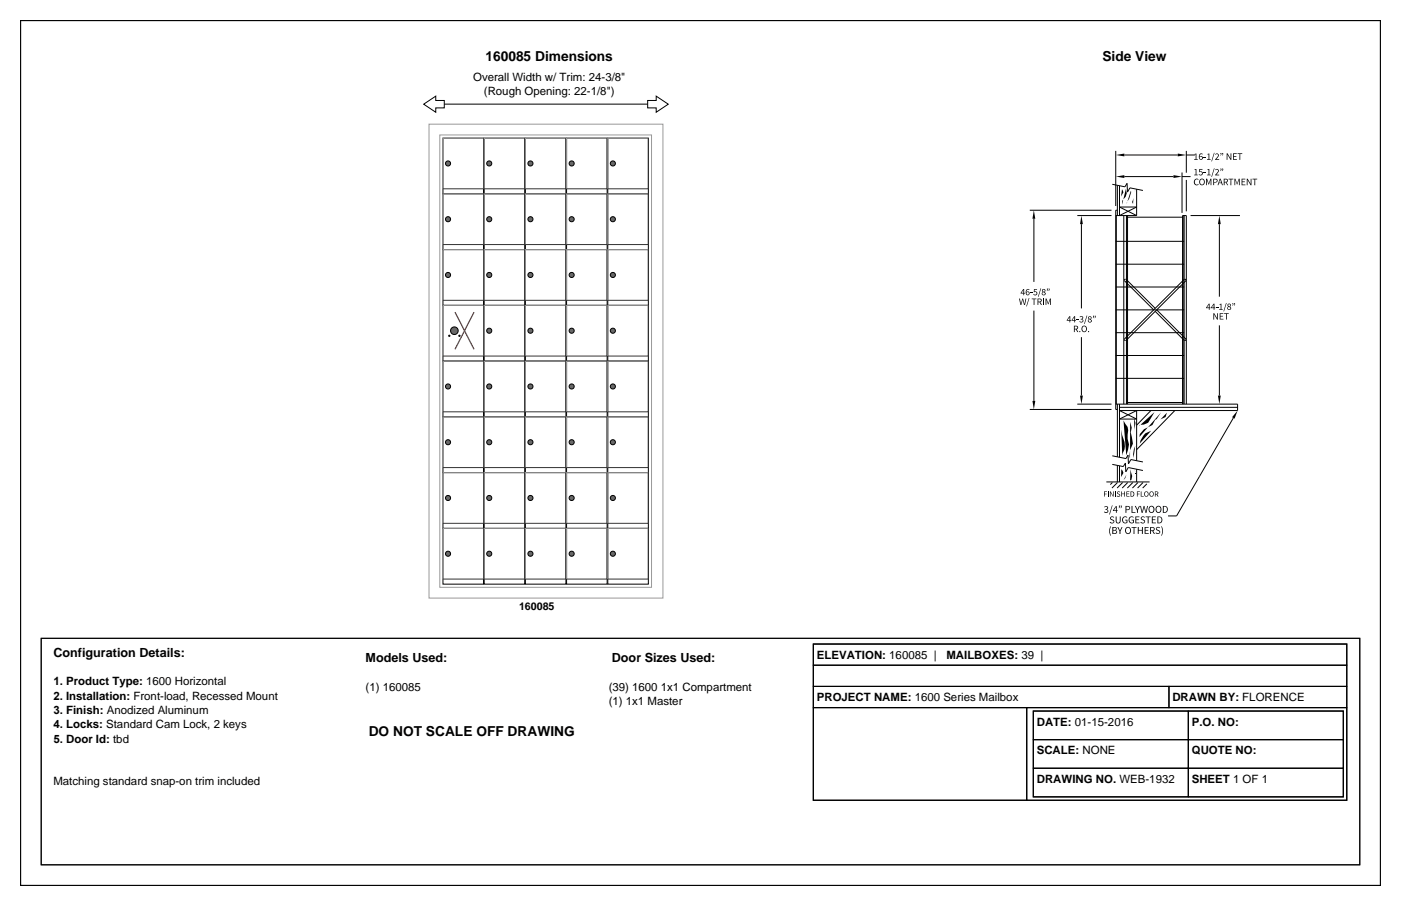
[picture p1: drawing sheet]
<svg xmlns="http://www.w3.org/2000/svg" width="432mm" height="279mm" viewBox="0 0 432 279" stroke-linecap="round" stroke-linejoin="round" font-family="sans-serif">
<path d="M133.3 32.1h68.4M12.7 196.8h406.4v69.9h-406.4z" fill="none" stroke="#000" stroke-width=".31"/>
<g fill="none" stroke="#000" stroke-width=".35">
<path d="M6.3 6.4h419.1v266.7h-419.1zM250.7 198.6h164.4v48.2h-164.4zM250.7 198.6h164.4v6.6h-164.4zM250.7 218.2h65.7v28.6h-65.7zM250.7 211.7h109.6v6.5h-109.6zM250.7 205.2h164.4v6.5h-164.4zM316.4 218.2h98.7v28.6h-98.7zM318.5 219.3h95.5v26.4h-95.5zM318.5 219.3h47.8v8.8h-47.8zM360.3 211.7h54.8v6.5h-54.8zM366.3 219.3h47.7v8.8h-47.7zM318.5 236.9h47.8v8.8h-47.8z"/>
<path d="M318.5 228.1h47.8v8.8h-47.8zM366.3 236.9h47.7v8.8h-47.7zM366.3 228.1h47.7v8.8h-47.7z"/>
</g>
<g fill="#fff" stroke="#000" stroke-width=".31">
<path d="M130.6 32.1l3.7-2.4v1.3h2.6v2.3h-2.6v1.3z"/>
<path d="M199.6 31h2.6v-1.3l3.8 2.4-3.8 2.5v-1.3h-2.6z"/>
</g>
<path d="M136.5 42.6h12.5v17.2h-12.5z" fill="#fff" stroke="#000" stroke-width=".31"/>
<path d="M149 42.6h-12.5v15.6" fill="none" stroke="#999" stroke-width=".31"/>
<path d="M149 42.6v15.6h-12.5" fill="none" stroke="#333" stroke-width=".31"/>
<circle cx="138.1" cy="50.4" r=".78" fill="#666" stroke="#000" stroke-width=".31"/>
<path d="M149.2 42.6h12.5v17.2h-12.5z" fill="#fff" stroke="#000" stroke-width=".31"/>
<path d="M161.7 42.6h-12.5v15.6" fill="none" stroke="#999" stroke-width=".31"/>
<path d="M161.7 42.6v15.6h-12.5" fill="none" stroke="#333" stroke-width=".31"/>
<circle cx="150.8" cy="50.4" r=".78" fill="#666" stroke="#000" stroke-width=".31"/>
<path d="M161.9 42.6h12.5v17.2h-12.5z" fill="#fff" stroke="#000" stroke-width=".31"/>
<path d="M174.4 42.6h-12.5v15.6" fill="none" stroke="#999" stroke-width=".31"/>
<path d="M174.4 42.6v15.6h-12.5" fill="none" stroke="#333" stroke-width=".31"/>
<circle cx="163.5" cy="50.4" r=".78" fill="#666" stroke="#000" stroke-width=".31"/>
<path d="M174.6 42.6h12.5v17.2h-12.5z" fill="#fff" stroke="#000" stroke-width=".31"/>
<path d="M187.1 42.6h-12.5v15.6" fill="none" stroke="#999" stroke-width=".31"/>
<path d="M187.1 42.6v15.6h-12.5" fill="none" stroke="#333" stroke-width=".31"/>
<circle cx="176.2" cy="50.4" r=".78" fill="#666" stroke="#000" stroke-width=".31"/>
<path d="M187.3 42.6h12.5v17.2h-12.5z" fill="#fff" stroke="#000" stroke-width=".31"/>
<path d="M199.8 42.6h-12.5v15.6" fill="none" stroke="#999" stroke-width=".31"/>
<path d="M199.8 42.6v15.6h-12.5" fill="none" stroke="#333" stroke-width=".31"/>
<circle cx="188.9" cy="50.4" r=".78" fill="#666" stroke="#000" stroke-width=".31"/>
<path d="M136.5 59.8h12.5v17.2h-12.5z" fill="#fff" stroke="#000" stroke-width=".31"/>
<path d="M149 59.8h-12.5v15.6" fill="none" stroke="#999" stroke-width=".31"/>
<path d="M149 59.8v15.6h-12.5" fill="none" stroke="#333" stroke-width=".31"/>
<circle cx="138.1" cy="67.6" r=".78" fill="#666" stroke="#000" stroke-width=".31"/>
<path d="M149.2 59.8h12.5v17.2h-12.5z" fill="#fff" stroke="#000" stroke-width=".31"/>
<path d="M161.7 59.8h-12.5v15.6" fill="none" stroke="#999" stroke-width=".31"/>
<path d="M161.7 59.8v15.6h-12.5" fill="none" stroke="#333" stroke-width=".31"/>
<circle cx="150.8" cy="67.6" r=".78" fill="#666" stroke="#000" stroke-width=".31"/>
<path d="M161.9 59.8h12.5v17.2h-12.5z" fill="#fff" stroke="#000" stroke-width=".31"/>
<path d="M174.4 59.8h-12.5v15.6" fill="none" stroke="#999" stroke-width=".31"/>
<path d="M174.4 59.8v15.6h-12.5" fill="none" stroke="#333" stroke-width=".31"/>
<circle cx="163.5" cy="67.6" r=".78" fill="#666" stroke="#000" stroke-width=".31"/>
<path d="M174.6 59.8h12.5v17.2h-12.5z" fill="#fff" stroke="#000" stroke-width=".31"/>
<path d="M187.1 59.8h-12.5v15.6" fill="none" stroke="#999" stroke-width=".31"/>
<path d="M187.1 59.8v15.6h-12.5" fill="none" stroke="#333" stroke-width=".31"/>
<circle cx="176.2" cy="67.6" r=".78" fill="#666" stroke="#000" stroke-width=".31"/>
<path d="M187.3 59.8h12.5v17.2h-12.5z" fill="#fff" stroke="#000" stroke-width=".31"/>
<path d="M199.8 59.8h-12.5v15.6" fill="none" stroke="#999" stroke-width=".31"/>
<path d="M199.8 59.8v15.6h-12.5" fill="none" stroke="#333" stroke-width=".31"/>
<circle cx="188.9" cy="67.6" r=".78" fill="#666" stroke="#000" stroke-width=".31"/>
<path d="M136.5 77h12.5v17.2h-12.5z" fill="#fff" stroke="#000" stroke-width=".31"/>
<path d="M149 77h-12.5v15.6" fill="none" stroke="#999" stroke-width=".31"/>
<path d="M149 77v15.6h-12.5" fill="none" stroke="#333" stroke-width=".31"/>
<circle cx="138.1" cy="84.8" r=".78" fill="#666" stroke="#000" stroke-width=".31"/>
<path d="M149.2 77h12.5v17.2h-12.5z" fill="#fff" stroke="#000" stroke-width=".31"/>
<path d="M161.7 77h-12.5v15.6" fill="none" stroke="#999" stroke-width=".31"/>
<path d="M161.7 77v15.6h-12.5" fill="none" stroke="#333" stroke-width=".31"/>
<circle cx="150.8" cy="84.8" r=".78" fill="#666" stroke="#000" stroke-width=".31"/>
<path d="M161.9 77h12.5v17.2h-12.5z" fill="#fff" stroke="#000" stroke-width=".31"/>
<path d="M174.4 77h-12.5v15.6" fill="none" stroke="#999" stroke-width=".31"/>
<path d="M174.4 77v15.6h-12.5" fill="none" stroke="#333" stroke-width=".31"/>
<circle cx="163.5" cy="84.8" r=".78" fill="#666" stroke="#000" stroke-width=".31"/>
<path d="M174.6 77h12.5v17.2h-12.5z" fill="#fff" stroke="#000" stroke-width=".31"/>
<path d="M187.1 77h-12.5v15.6" fill="none" stroke="#999" stroke-width=".31"/>
<path d="M187.1 77v15.6h-12.5" fill="none" stroke="#333" stroke-width=".31"/>
<circle cx="176.2" cy="84.8" r=".78" fill="#666" stroke="#000" stroke-width=".31"/>
<path d="M187.3 77h12.5v17.2h-12.5z" fill="#fff" stroke="#000" stroke-width=".31"/>
<path d="M199.8 77h-12.5v15.6" fill="none" stroke="#999" stroke-width=".31"/>
<path d="M199.8 77v15.6h-12.5" fill="none" stroke="#333" stroke-width=".31"/>
<circle cx="188.9" cy="84.8" r=".78" fill="#666" stroke="#000" stroke-width=".31"/>
<path d="M136.5 94.2h12.5v17.2h-12.5z" fill="#fff" stroke="#000" stroke-width=".31"/>
<path d="M149 94.2h-12.5v15.6" fill="none" stroke="#999" stroke-width=".31"/>
<path d="M149 94.2v15.6h-12.5" fill="none" stroke="#333" stroke-width=".31"/>
<g fill="#666" stroke="#000" stroke-width=".31">
<circle cx="140" cy="102" r="1.17"/>
<circle cx="138.5" cy="103.6" r=".2"/>
<circle cx="141.6" cy="103.6" r=".2"/>
</g>
<path d="M140.2 96.3l5.9 11.4M146.1 96.3l-5.9 11.4" fill="none" stroke="#f00" stroke-width=".39"/>
<path d="M149.2 94.2h12.5v17.2h-12.5z" fill="#fff" stroke="#000" stroke-width=".31"/>
<path d="M161.7 94.2h-12.5v15.6" fill="none" stroke="#999" stroke-width=".31"/>
<path d="M161.7 94.2v15.6h-12.5" fill="none" stroke="#333" stroke-width=".31"/>
<circle cx="150.8" cy="102" r=".78" fill="#666" stroke="#000" stroke-width=".31"/>
<path d="M161.9 94.2h12.5v17.2h-12.5z" fill="#fff" stroke="#000" stroke-width=".31"/>
<path d="M174.4 94.2h-12.5v15.6" fill="none" stroke="#999" stroke-width=".31"/>
<path d="M174.4 94.2v15.6h-12.5" fill="none" stroke="#333" stroke-width=".31"/>
<circle cx="163.5" cy="102" r=".78" fill="#666" stroke="#000" stroke-width=".31"/>
<path d="M174.6 94.2h12.5v17.2h-12.5z" fill="#fff" stroke="#000" stroke-width=".31"/>
<path d="M187.1 94.2h-12.5v15.6" fill="none" stroke="#999" stroke-width=".31"/>
<path d="M187.1 94.2v15.6h-12.5" fill="none" stroke="#333" stroke-width=".31"/>
<circle cx="176.2" cy="102" r=".78" fill="#666" stroke="#000" stroke-width=".31"/>
<path d="M187.3 94.2h12.5v17.2h-12.5z" fill="#fff" stroke="#000" stroke-width=".31"/>
<path d="M199.8 94.2h-12.5v15.6" fill="none" stroke="#999" stroke-width=".31"/>
<path d="M199.8 94.2v15.6h-12.5" fill="none" stroke="#333" stroke-width=".31"/>
<circle cx="188.9" cy="102" r=".78" fill="#666" stroke="#000" stroke-width=".31"/>
<path d="M136.5 111.4h12.5v17.2h-12.5z" fill="#fff" stroke="#000" stroke-width=".31"/>
<path d="M149 111.4h-12.5v15.6" fill="none" stroke="#999" stroke-width=".31"/>
<path d="M149 111.4v15.6h-12.5" fill="none" stroke="#333" stroke-width=".31"/>
<circle cx="138.1" cy="119.2" r=".78" fill="#666" stroke="#000" stroke-width=".31"/>
<path d="M149.2 111.4h12.5v17.2h-12.5z" fill="#fff" stroke="#000" stroke-width=".31"/>
<path d="M161.7 111.4h-12.5v15.6" fill="none" stroke="#999" stroke-width=".31"/>
<path d="M161.7 111.4v15.6h-12.5" fill="none" stroke="#333" stroke-width=".31"/>
<circle cx="150.8" cy="119.2" r=".78" fill="#666" stroke="#000" stroke-width=".31"/>
<path d="M161.9 111.4h12.5v17.2h-12.5z" fill="#fff" stroke="#000" stroke-width=".31"/>
<path d="M174.4 111.4h-12.5v15.6" fill="none" stroke="#999" stroke-width=".31"/>
<path d="M174.4 111.4v15.6h-12.5" fill="none" stroke="#333" stroke-width=".31"/>
<circle cx="163.5" cy="119.2" r=".78" fill="#666" stroke="#000" stroke-width=".31"/>
<path d="M174.6 111.4h12.5v17.2h-12.5z" fill="#fff" stroke="#000" stroke-width=".31"/>
<path d="M187.1 111.4h-12.5v15.6" fill="none" stroke="#999" stroke-width=".31"/>
<path d="M187.1 111.4v15.6h-12.5" fill="none" stroke="#333" stroke-width=".31"/>
<circle cx="176.2" cy="119.2" r=".78" fill="#666" stroke="#000" stroke-width=".31"/>
<path d="M187.3 111.4h12.5v17.2h-12.5z" fill="#fff" stroke="#000" stroke-width=".31"/>
<path d="M199.8 111.4h-12.5v15.6" fill="none" stroke="#999" stroke-width=".31"/>
<path d="M199.8 111.4v15.6h-12.5" fill="none" stroke="#333" stroke-width=".31"/>
<circle cx="188.9" cy="119.2" r=".78" fill="#666" stroke="#000" stroke-width=".31"/>
<path d="M136.5 128.6h12.5v17.2h-12.5z" fill="#fff" stroke="#000" stroke-width=".31"/>
<path d="M149 128.6h-12.5v15.6" fill="none" stroke="#999" stroke-width=".31"/>
<path d="M149 128.6v15.6h-12.5" fill="none" stroke="#333" stroke-width=".31"/>
<circle cx="138.1" cy="136.4" r=".78" fill="#666" stroke="#000" stroke-width=".31"/>
<path d="M149.2 128.6h12.5v17.2h-12.5z" fill="#fff" stroke="#000" stroke-width=".31"/>
<path d="M161.7 128.6h-12.5v15.6" fill="none" stroke="#999" stroke-width=".31"/>
<path d="M161.7 128.6v15.6h-12.5" fill="none" stroke="#333" stroke-width=".31"/>
<circle cx="150.8" cy="136.4" r=".78" fill="#666" stroke="#000" stroke-width=".31"/>
<path d="M161.9 128.6h12.5v17.2h-12.5z" fill="#fff" stroke="#000" stroke-width=".31"/>
<path d="M174.4 128.6h-12.5v15.6" fill="none" stroke="#999" stroke-width=".31"/>
<path d="M174.4 128.6v15.6h-12.5" fill="none" stroke="#333" stroke-width=".31"/>
<circle cx="163.5" cy="136.4" r=".78" fill="#666" stroke="#000" stroke-width=".31"/>
<path d="M174.6 128.6h12.5v17.2h-12.5z" fill="#fff" stroke="#000" stroke-width=".31"/>
<path d="M187.1 128.6h-12.5v15.6" fill="none" stroke="#999" stroke-width=".31"/>
<path d="M187.1 128.6v15.6h-12.5" fill="none" stroke="#333" stroke-width=".31"/>
<circle cx="176.2" cy="136.4" r=".78" fill="#666" stroke="#000" stroke-width=".31"/>
<path d="M187.3 128.6h12.5v17.2h-12.5z" fill="#fff" stroke="#000" stroke-width=".31"/>
<path d="M199.8 128.6h-12.5v15.6" fill="none" stroke="#999" stroke-width=".31"/>
<path d="M199.8 128.6v15.6h-12.5" fill="none" stroke="#333" stroke-width=".31"/>
<circle cx="188.9" cy="136.4" r=".78" fill="#666" stroke="#000" stroke-width=".31"/>
<path d="M136.5 145.8h12.5v17.2h-12.5z" fill="#fff" stroke="#000" stroke-width=".31"/>
<path d="M149 145.8h-12.5v15.6" fill="none" stroke="#999" stroke-width=".31"/>
<path d="M149 145.8v15.6h-12.5" fill="none" stroke="#333" stroke-width=".31"/>
<circle cx="138.1" cy="153.6" r=".78" fill="#666" stroke="#000" stroke-width=".31"/>
<path d="M149.2 145.8h12.5v17.2h-12.5z" fill="#fff" stroke="#000" stroke-width=".31"/>
<path d="M161.7 145.8h-12.5v15.6" fill="none" stroke="#999" stroke-width=".31"/>
<path d="M161.7 145.8v15.6h-12.5" fill="none" stroke="#333" stroke-width=".31"/>
<circle cx="150.8" cy="153.6" r=".78" fill="#666" stroke="#000" stroke-width=".31"/>
<path d="M161.9 145.8h12.5v17.2h-12.5z" fill="#fff" stroke="#000" stroke-width=".31"/>
<path d="M174.4 145.8h-12.5v15.6" fill="none" stroke="#999" stroke-width=".31"/>
<path d="M174.4 145.8v15.6h-12.5" fill="none" stroke="#333" stroke-width=".31"/>
<circle cx="163.5" cy="153.6" r=".78" fill="#666" stroke="#000" stroke-width=".31"/>
<path d="M174.6 145.8h12.5v17.2h-12.5z" fill="#fff" stroke="#000" stroke-width=".31"/>
<path d="M187.1 145.8h-12.5v15.6" fill="none" stroke="#999" stroke-width=".31"/>
<path d="M187.1 145.8v15.6h-12.5" fill="none" stroke="#333" stroke-width=".31"/>
<circle cx="176.2" cy="153.6" r=".78" fill="#666" stroke="#000" stroke-width=".31"/>
<path d="M187.3 145.8h12.5v17.2h-12.5z" fill="#fff" stroke="#000" stroke-width=".31"/>
<path d="M199.8 145.8h-12.5v15.6" fill="none" stroke="#999" stroke-width=".31"/>
<path d="M199.8 145.8v15.6h-12.5" fill="none" stroke="#333" stroke-width=".31"/>
<circle cx="188.9" cy="153.6" r=".78" fill="#666" stroke="#000" stroke-width=".31"/>
<path d="M136.5 163h12.5v17.1h-12.5z" fill="#fff" stroke="#000" stroke-width=".31"/>
<path d="M149 163h-12.5v15.6" fill="none" stroke="#999" stroke-width=".31"/>
<path d="M149 163v15.6h-12.5" fill="none" stroke="#333" stroke-width=".31"/>
<circle cx="138.1" cy="170.8" r=".78" fill="#666" stroke="#000" stroke-width=".31"/>
<path d="M149.2 163h12.5v17.1h-12.5z" fill="#fff" stroke="#000" stroke-width=".31"/>
<path d="M161.7 163h-12.5v15.6" fill="none" stroke="#999" stroke-width=".31"/>
<path d="M161.7 163v15.6h-12.5" fill="none" stroke="#333" stroke-width=".31"/>
<circle cx="150.8" cy="170.8" r=".78" fill="#666" stroke="#000" stroke-width=".31"/>
<path d="M161.9 163h12.5v17.1h-12.5z" fill="#fff" stroke="#000" stroke-width=".31"/>
<path d="M174.4 163h-12.5v15.6" fill="none" stroke="#999" stroke-width=".31"/>
<path d="M174.4 163v15.6h-12.5" fill="none" stroke="#333" stroke-width=".31"/>
<circle cx="163.5" cy="170.8" r=".78" fill="#666" stroke="#000" stroke-width=".31"/>
<path d="M174.6 163h12.5v17.1h-12.5z" fill="#fff" stroke="#000" stroke-width=".31"/>
<path d="M187.1 163h-12.5v15.6" fill="none" stroke="#999" stroke-width=".31"/>
<path d="M187.1 163v15.6h-12.5" fill="none" stroke="#333" stroke-width=".31"/>
<circle cx="176.2" cy="170.8" r=".78" fill="#666" stroke="#000" stroke-width=".31"/>
<path d="M187.3 163h12.5v17.1h-12.5z" fill="#fff" stroke="#000" stroke-width=".31"/>
<path d="M199.8 163h-12.5v15.6" fill="none" stroke="#999" stroke-width=".31"/>
<path d="M199.8 163v15.6h-12.5" fill="none" stroke="#333" stroke-width=".31"/>
<circle cx="188.9" cy="170.8" r=".78" fill="#666" stroke="#000" stroke-width=".31"/>
<path d="M132.2 38.3h72.1v146.1h-72.1zM135.5 41.6h65.3v139.5h-65.3z" fill="none" stroke="#999" stroke-width=".31"/>
<g fill="#000">
<path d="M345.8 58.4l.5 .9-.8 1.3zM343.9 54.5l2.6-.5v.9zM343.9 47.8l2.6-.4v.8zM347 58.2l.3 1.4-.4 1.1-.9 1.1-.2 1.3zM348.5 58.8a5.3 5.3 0 0 1-1.2 3.6l-.1 .6zM349.8 58.8l.2 .8zM361.7 54l2.6 .5-2.6 .4zM363 47.4l2.6 .4-2.6 .4zM368.2 47.5l.6-.1v1.7h.4v.2h-1.1v-.2h.4v-1.5zM368.2 52.3l.6-.2v1.8h.4v.2h-1.1v-.2h.4v-1.5zM368.2 55.4l.7-.3 .5 .2-.2 .1a.75 .75 0 0 0-1 .7 .75 .75 0 0 0 1 .7l.2 .1a.92 .92 0 0 1-1.2 0 .92 .92 0 0 1-.2-1.2zM369.6 52.1h1v.2h-.7l-.1 .6a.68 .68 0 0 1 .9 .4 .68 .68 0 0 1-.4 .9 .68 .68 0 0 1-.9-.4l.1-.1a.46 .46 0 0 0 .7 .3 .46 .46 0 0 0 .2-.7 .46 .46 0 0 0-.7-.2z"/>
<path d="M371 48.4h.7v.2h-.7zM371 53.2h.7v.2h-.7zM371.7 55.1h.3l.5 1.5 .6-1.5h.3v2h-.3l.1-1.7-.6 1.5-.7-1.5v1.7h-.2zM372.1 47.5l.6-.1v1.7h.4v.2h-1.1v-.2h.5v-1.5zM372.1 52.3l.6-.2v1.8h.4v.2h-1.1v-.2h.5v-1.5zM374.2 47.1h.1l-.8 2.7h-.2zM374.2 51.9h.1l-.8 2.7h-.2zM374.5 47.6a.64 .64 0 0 1 1-.1 .64 .64 0 0 1-.1 1l-.5 .6h.9v.2h-1.3l.9-1.4-.2-.3zM374.5 52.4a.64 .64 0 0 1 1-.2 .64 .64 0 0 1-.1 1l-.5 .7h.9v.2h-1.3l.9-1.4-.2-.4zM378.1 47.3h.2l1 1.6v-1.6h.2v2h-.2l-1-1.7v1.7h-.2zM378.7 55.1h1.4v.2h-.6v1.8h-.3l.1-1.8h-.6zM380 47.3h1.2v.2h-.9v.6h.7v.2h-.7v.8h.9v.2h-1.2z"/>
<path d="M380.5 55.1h.3l.5 1.5 .5-1.5h.3v2h-.3l.1-1.7-.6 1.5-.6-1.5v1.7h-.2zM381.4 47.3h1.5v.2h-.6v1.8h-.3v-1.8h-.6zM382.7 55.1h1.1v.2h-.9v.7h.8v.2h-.8v.7h.9v.2h-1.1zM384.3 55.1h.2l1 1.7v-1.7h.2v2h-.3l-.9-1.6v1.6h-.2zM386 55.1h1.5v.2h-.6v1.8h-.3v-1.8h-.6zM318.6 64.8l.5 2.7h-.9zM333.3 66.5l.5 2.6h-.9zM349.3 61.1l-.1 1.8-.3-.6zM375.8 66.5l.5 2.6h-.9zM314.1 92.1h.2l.4 1.7 .4-1.7h.2l.4 1.7 .4-1.7h.2l-.4 1.9h-.3l-.4-1.6-.4 1.6h-.3zM317.1 91.9h.2l-.8 2.6h-.2zM317.6 90.2h.7v.2h-.7z"/>
<path d="M318.7 89.2h.9v.2h-.7l-.1 .5a.66 .66 0 0 1 .9 .4 .66 .66 0 0 1-.4 .8 .66 .66 0 0 1-.8-.3l.1-.1a.49 .49 0 0 0 .7 .1 .49 .49 0 0 0 0-.7 .49 .49 0 0 0-.7 0zM318 92.1h1.4v.2h-.6v1.7h-.2v-1.7h-.6zM320.7 88.9h.2l-.8 2.6h-.2zM321.5 92.1h.2v1.9h-.2zM322.3 92.1h.3l.5 1.4 .5-1.4h.3v1.9h-.2v-1.6l-.5 1.4-.7-1.4v1.6h-.2zM331.8 98.6h.7v.2h-.7zM332.7 97.7a.54 .54 0 0 1 .9-.2 .54 .54 0 0 1-.1 .9 .6 .6 0 0 1 .3 .9 .6 .6 0 0 1-1 0l-.2-.1 .2-.2 .5 .3 .3-.2v-.4l-.5-.2 .3-.2a.36 .36 0 0 0 0-.6 .36 .36 0 0 0-.5 .2zM334.9 97.3h.2l-.8 2.6h-.2zM346.5 86.1h.5l-.5 .4zM365 86.1h.5v.4zM374 96.6h.2l.9 1.6v-1.6h.3v2h-.3l-.9-1.7v1.7h-.2zM374.8 94.7h.6v.2h-.6z"/>
<path d="M375.9 93.8l.6-.1v1.7h.3v.2h-1v-.2h.4v-1.4zM375.9 96.6h1.1v.2h-.8v.6h.7v.2h-.7v.7h.9v.2h-1.2zM377.9 93.4h.2l-.8 2.6h-.2zM377.3 96.6h1.4v.2h-.6v1.7h-.2v-1.7h-.6zM332.7 102.1h.2v.3h-.2zM335.4 102.1h.2v.3h-.2zM346.5 104.6l.5 .5h-.5zM365.5 104.6v.5h-.5zM318.2 123.6h.9l-.5 2.7zM332.9 122h.9l-.5 2.6zM346.3 129.7l1.2 2 .2 1-.2 2.6 .5 1.8-.9 3.4zM348.3 130.1l.5 1.8-.3 1.4 .7 3.5-.9 2-.2 1.9 .2 .7z"/>
<path d="M353 133.7l1.8-.9-3.5 4 .2-1zM351.3 131l-.3 .5 4.8-4.4-1.9 3.3-1.3 .5zM352.6 132.4l-1.3 1.5-.1 .9 6.7-7.7-1.4 2.1-.5 .3-.8 1.6zM359.7 127.3l-.5 1.3-1.5 .7zM375.4 122h.9l-.5 2.6zM381.4 126.6l-.9 2.5-.8-.4zM340.3 151.6h.9v.1h-.7v.6h.6v.1h-.6v.7h-.2zM340.3 156.3a.6 .6 0 0 1 1-.2 .6 .6 0 0 1-.1 1 .65 .65 0 0 1 .1 1.1 .65 .65 0 0 1-1-.3l.1-.2 .5 .3 .4-.2v-.4l-.6-.2v-.2l.3-.1a.39 .39 0 0 0 .1-.6 .39 .39 0 0 0-.6 .2zM341.5 151.6h.2v1.6h-.2zM342.1 151.6h.2l.8 1.3-.1-1.4h.2v1.6h-.2l-.7-1.3v1.4h-.2zM342.7 155.8h.2l-.8 2.9h-.3zM343.7 151.6h.2v1.6h-.2z"/>
<path d="M343.9 159.3h.2l.2 1.8 .5 .1 .3-.3v-1.6h.3v1.2a.78 .78 0 0 1-.8 .9 .78 .78 0 0 1-.7-.9zM344.3 151.7l.5-.2 .4 .2h-.6l-.1 .4a.58 .58 0 0 1 .6 .4 .58 .58 0 0 1-.4 .7l-.5-.2 .1-.2 .6 .2 .2-.3-.8-.5zM345.6 151.6h.2v.6h.7v-.6h.2v1.6h-.2v-.8h-.7v.8h-.2zM345.6 144.7l.7 1.1-.8 1.3zM345.5 130.3l.4 3.9a5.4 5.4 0 0 1 .1 5.5l-.1 1zM346.2 159.4l.9-.1 .3 .2-.1 .2a.8 .8 0 0 0-1.2 .6 .8 .8 0 0 0 1.1 .8v-.6h-.4v-.2h.7v.9a1.08 1.08 0 0 1-1.6-.2 1.08 1.08 0 0 1 .3-1.6zM347.2 146.4l-.4 1-.5 .7zM347.2 151.6h.9v.1h-.7v.5h.6v.2h-.6v.6h.7v.1h-.9zM348.4 144.7l.6 2.1-.3 1.2-.4 .2zM348.8 156h.2v1.9h1v.3h-1.2zM348.2 159.4l.9-.1 .3 .2-.1 .2a.8 .8 0 0 0-1.2 .6 .8 .8 0 0 0 1.1 .8v-.6h-.4v-.2h.7v.9a1.08 1.08 0 0 1-1.6-.2 1.08 1.08 0 0 1 .3-1.6zM349.9 137.5l-.5 3.7-.2-1.2z"/>
<path d="M349.6 144.9l.5 1zM349.9 159.3h1.3v.2h-1v.7h.8v.2h-.8v.8h1v.2h-1.3zM350 145.7h.3v.3h-.3zM349.8 156h.3l.4 1.1 .6-1.1h.2l-.6 1.3v.9h-.3v-.9zM350.4 151.6h.9v.1h-.7v.6h.6v.1h-.6v.7h-.2zM351.4 156h.3l.3 1.9 .5-1.9h.2l.5 1.9 .3-1.9h.3l-.4 2.2h-.4l-.4-1.8-.4 1.8h-.3zM351.6 151.6h.2v1.4h.7v.1h-.9zM353.1 159.3h1.5v.2h-.6v1.9h-.3l.1-1.9h-.7zM355 159.3h1.3v.2h-1v.7h.8v.2h-.8v.8h1v.2h-1.3zM342.3 159.4l.7-.1 .4 .2-.2 .2a.41 .41 0 0 0-.5-.3 .41 .41 0 0 0-.2 .7 .7 .7 0 0 1 .9 .5 .7 .7 0 0 1-.7 .8l-.7-.3 .2-.2 .8 .3 .2-.3-1-.8zM342.3 162.3l.1 .1a2.81 2.81 0 0 0 0 2.8h-.1a2.75 2.75 0 0 1 0-2.9zM344.4 162.5h.3l.5 1.1 .5-1.1h.3l-.7 1.3v.9h-.3v-.9z"/>
<path d="M348.8 162.5h1.5v.3h-.7v1.9h-.2v-1.9h-.6zM350.7 162.5h.3v.9h1v-.9h.2v2.1h-.3v-1h-.9v1h-.3zM351.8 159.4l.7-.1 .4 .2-.2 .2a.41 .41 0 0 0-.6-.3 .41 .41 0 0 0-.1 .7 .7 .7 0 0 1 .9 .5 .7 .7 0 0 1-.7 .8l-.7-.3 .2-.2 .8 .3 .2-.3-1-.8zM352.8 162.5h1.2v.2h-.9v.7h.8v.2h-.8v.8h.9v.2h-1.2zM356.4 162.6l.8-.1 .3 .2-.1 .2a.41 .41 0 0 0-.6-.2 .41 .41 0 0 0-.1 .6 .7 .7 0 0 1 .8 .6 .7 .7 0 0 1-.6 .8l-.8-.3 .2-.2 .8 .2 .3-.3-1.1-.8zM357.9 162.4l.1-.1a2.75 2.75 0 0 1 0 2.9h-.1a2.81 2.81 0 0 0 0-2.8z"/>
<path d="M369.8 55.4a.93 .93 0 0 1 1.5 .7 .93 .93 0 0 1-1.5 .8 1.32 1.32 0 0 1 0-1.5zM370 55.5a.74 .74 0 0 0-.1 1 .74 .74 0 0 0 1 .2 .74 .74 0 0 0 .2-1 .74 .74 0 0 0-1.1-.2z"/>
<path d="M369.7 47.5l.5-.2 .5 .2-.1 .2-.5-.1-.4 .7a.6 .6 0 0 1 1 .2 .6 .6 0 0 1-.4 .9 .6 .6 0 0 1-.8-.6zM369.9 48.4v.7a.39 .39 0 0 0 .6-.4 .39 .39 0 0 0-.6-.3z"/>
<path d="M373.9 55.1h.7a.67 .67 0 0 1 .7 .9 .67 .67 0 0 1-1.1 .3v.8h-.3zM374.2 55.3v.8a.61 .61 0 0 0 .8-.4l-.2-.3z"/>
<path d="M376.2 47.2l.3 .2-.4 .6zM376.7 47.2l.3 .2-.3 .6z"/>
<path d="M376.2 52l.3 .2-.4 .6zM376.7 52l.3 .2-.3 .6z"/>
<path d="M375.9 55.1h.3l.7 2h-.3l-.2-.6h-.7l-.2 .6h-.2zM376 55.3l-.3 1h.7z"/>
<path d="M377.2 55.1h.9l.3 .3v.5l-.4 .4 .5 .8h-.2l-.5-.8h-.4v.8h-.2zM377.4 55.3v.8l.8-.2v-.4z"/>
<path d="M315.4 89.1h.3v1.2h.2v.2h-.3v.5h-.2v-.5h-.8zM315.4 89.4l-.6 .9h.6z"/>
<path d="M316.3 89.4l.5-.3 .5 .2-.6 .1-.4 .7a.58 .58 0 0 1 1 .1 .58 .58 0 0 1-.4 .9 .58 .58 0 0 1-.7-.5zM316.5 90.2l.1 .6a.38 .38 0 0 0 .5-.4 .38 .38 0 0 0-.6-.2z"/>
<path d="M319.8 92.1h.9l.3 .3v.5l-.4 .3 .5 .8h-.3l-.4-.8h-.4v.8h-.2zM320 92.3v.7l.8-.2v-.4z"/>
<path d="M321.2 89.3a.55 .55 0 0 1 .9-.1 .55 .55 0 0 1-.1 .9l.2 .3a.58 .58 0 0 1-.6 .7 .58 .58 0 0 1-.4-.9l.2-.2zM321.3 90.5a.37 .37 0 0 0 .7 0 .37 .37 0 0 0-.7 0zM321.4 89.6a.31 .31 0 0 0 .6 0 .31 .31 0 0 0-.6 0z"/>
<path d="M322.7 89l.3 .2-.3 .6zM323.2 89l.3 .2-.3 .6z"/>
<path d="M329.6 97.5h.3v1.2h.2v.2h-.2v.5h-.3v-.5h-.8zM329.6 97.8l-.6 .9h.6z"/>
<path d="M331.1 97.5h.3v1.2h.2v.2h-.3v.5h-.2v-.5h-.8zM331.1 97.8l-.6 .9h.6z"/>
<path d="M335.4 97.7a.55 .55 0 0 1 .9-.1 .55 .55 0 0 1-.1 .9l.3 .3a.58 .58 0 0 1-.7 .7 .58 .58 0 0 1-.4-.9l.2-.2zM335.5 98.9a.37 .37 0 0 0 .7 0 .37 .37 0 0 0-.7 0zM335.6 98a.32 .32 0 0 0 .6 0 .32 .32 0 0 0-.6 0z"/>
<path d="M336.9 97.4l.3 .2-.3 .5zM337.4 97.4l.3 .2-.3 .5z"/>
<path d="M372.5 93.7h.3v1.1h.3v.2h-.3v.6h-.2v-.6h-.9zM372.6 93.9l-.6 .9h.6z"/>
<path d="M374 93.7h.3v1.1h.3v.2h-.3v.6h-.2v-.6h-.9zM374 93.9l-.5 .9h.5z"/>
<path d="M378.4 93.8a.55 .55 0 0 1 .8 0 .55 .55 0 0 1-.1 .8l.3 .3a.58 .58 0 0 1-.7 .7 .58 .58 0 0 1-.3-.9l.2-.1zM378.4 95a.4 .4 0 0 0 .8 0 .4 .4 0 0 0-.8 0zM378.5 94.1a.35 .35 0 0 0 .7 0 .35 .35 0 0 0-.7 0z"/>
<path d="M379.9 93.5l.2 .3-.3 .5zM380.4 93.5l.3 .3-.3 .5z"/>
<path d="M331 100.4l.9 .1 .3 .2v.6l-.4 .3 .6 .8h-.3l-.5-.8h-.4v.8h-.2zM331.2 100.7v.7l.8-.2v-.4z"/>
<path d="M333.6 100.7a.91 .91 0 0 1 1.4 .7 .91 .91 0 0 1-1.4 .8 1.29 1.29 0 0 1 0-1.5zM333.7 100.8a.72 .72 0 0 0-.1 1 .72 .72 0 0 0 1 .2 .72 .72 0 0 0 .1-1 .72 .72 0 0 0-1-.2z"/>
<path d="M343.9 156.1h.3v1.3h.3v.2h-.3v.5h-.3v-.5h-.9zM343.9 156.4l-.6 1h.6z"/>
<path d="M344.9 155.9l.3 .3-.3 .5zM345.4 155.9l.4 .3-.4 .5z"/>
<path d="M346.9 156h.6a.72 .72 0 0 1 .8 .9 .72 .72 0 0 1-1.1 .4v.9h-.3zM347.2 156.3v.8a.65 .65 0 0 0 .9-.4l-.3-.4z"/>
<path d="M348.4 151.6a.87 .87 0 0 1 1.2 .7 .87 .87 0 0 1-1.1 .9zM348.7 151.7v1.3a.64 .64 0 0 0 .7-.6 .64 .64 0 0 0-.7-.7z"/>
<path d="M352.8 151.7a.74 .74 0 0 1 1.2 .7 .74 .74 0 0 1-1.2 .6l-.2-.6zM353.1 151.8l-.2 .6 .2 .6a.61 .61 0 0 0 .7-.7 .61 .61 0 0 0-.7-.5z"/>
<path d="M354.4 156.2a1.01 1.01 0 0 1 1.3 .3 1.01 1.01 0 0 1-.2 1.3 1.01 1.01 0 0 1-1.3 0l-.2-1.1zM354.4 156.4a.79 .79 0 0 0-.1 1.1 .79 .79 0 0 0 1.1 .2 .79 .79 0 0 0 .1-1.1 .79 .79 0 0 0-1.1-.2z"/>
<path d="M354.4 151.7a.74 .74 0 0 1 1.2 .7 .74 .74 0 0 1-1.2 .6l-.2-.6zM354.7 151.8l-.2 .6 .2 .6a.61 .61 0 0 0 .7-.7 .61 .61 0 0 0-.7-.5z"/>
<path d="M356.5 156.2a1.01 1.01 0 0 1 1.3 .3 1.01 1.01 0 0 1-.1 1.3 1.01 1.01 0 0 1-1.4 0l-.1-1.1zM356.6 156.4a.78 .78 0 0 0-.2 1.1 .78 .78 0 0 0 1.1 .2 .78 .78 0 0 0 .2-1.1 .78 .78 0 0 0-1.1-.2z"/>
<path d="M356.7 159.3a1.13 1.13 0 0 1 1.5 1 1.13 1.13 0 0 1-1.5 1.1zM357 159.5v1.7a.86 .86 0 0 0 1-.9 .86 .86 0 0 0-1-.8z"/>
<path d="M356 151.6l.9 .1 .1 .5-.3 .2 .4 .7-.3 .1-.4-.7h-.2v.7h-.2zM356.1 151.7v.6l.6-.1v-.4z"/>
<path d="M358.4 156a1.13 1.13 0 0 1 1.5 1.1 1.13 1.13 0 0 1-1.5 1.1zM358.7 156.2v1.7a.86 .86 0 0 0 1-.8 .86 .86 0 0 0-1-.9z"/>
<path d="M342.8 162.5h.7a.53 .53 0 0 1 .7 .3 .53 .53 0 0 1-.4 .7 .56 .56 0 0 1 .5 .6 .56 .56 0 0 1-.5 .5l-1 .1zM343.1 162.7v.7l.8-.1v-.4zM343.1 163.6v.9a.68 .68 0 0 0 1-.5l-.3-.3z"/>
<path d="M347.1 162.7a1.01 1.01 0 0 1 1.3 .3 1.01 1.01 0 0 1-.1 1.3 1.01 1.01 0 0 1-1.4 0l-.1-1.1zM347.2 163a.79 .79 0 0 0-.2 1 .79 .79 0 0 0 1.1 .2 .79 .79 0 0 0 .2-1.1 .79 .79 0 0 0-1.1-.1z"/>
<path d="M354.5 162.5l.9 .1a.61 .61 0 0 1 .5 .6 .61 .61 0 0 1-.5 .6l.6 .9h-.3l-.6-.9h-.3v.9h-.3zM354.8 162.8v.7l.8-.1v-.5z"/>
</g>
<g fill="none" stroke="#000" stroke-width=".31">
<path d="M342.8 56.8l3.9 .8 .7-1.1 .1 2.7 .7-1.3 4.1 .8M343.9 46.5v17M344.4 57.1v9.4M345 57.3v9.2l5.3-2.7h-5.3l5.3 2.7M346.5 47.8h16.5M346.5 54.5h15.2M350.3 58.3v8.2M364.3 54.5h2.6M364.3 53.2v12.5M365.6 46.5v6.8M365.6 55.5v9.7M365.6 47.8h2.7"/>
<path d="M317.4 64.8h25.2M318.7 67.5v19.4M332 66.5h10.6M333.3 69.1v26M343.9 74.4h21.1M343.9 66.5h6.4M344 66.5v58.1M344.4 64.8h-.5v61.5h.5M346.4 66.5v58.1M347.2 66.5v58.1M347.5 67h17M347.5 66.5v58.1"/>
<path d="M364.6 66.5v58.1M365 66.5v58.1M366.9 66.5h15.3M375.8 69.1v22.4M318.7 95.8v27.8M343.9 81.5h21.1M343.9 88.5h21.1M343.9 95.6h21.1M346.5 86.5l9.1 9.1M347 86.1l9 9M356 96l9.1 9.1M356.5 95.6l9 9"/>
<path d="M365.1 86.1l-18.6 18.5M365.5 86.5l-18.5 18.6M333.3 104v18M343.9 109.6h21.1M343.9 116.7h21.1M343.9 102.6h21.1M375.8 100.3v21.7M317.4 126.3h25.2M332 124.6h10.6M343.9 124.6h37.5v2h-36.4l5.3 2.6h-5.3l5.3-2.6v15.5M344.4 124.6v16.3M345 124.6v16.4"/>
<path d="M345 125.6h36.4M347.5 124.1h17M354.7 126.6l-4.4 4.5M362.1 126.6l-11.8 12.1M364.5 124.6v-58.1h1.1v58.1M380.1 128.9l-17.5 30.2h-2.6M341 148.6h13.3M342.8 140.6l4.2 .8 .7-1.1 .1 2.7 .7-1.3 3.8 .8M342.8 143.2l3.4 .7 .7-1.1 .1 2.7 .7-1.3 4.6 .9M342.9 148.8l-.7 .6M344.4 143.5v5.1M344.4 148.8l-1.7 1.7"/>
<path d="M345 143.7v4.9M346 148.8l-1.7 1.7M347.6 148.8l-1.7 1.7M349.1 148.8l-1.6 1.7M350.3 144.7v3.9M350.7 148.8l-1.7 1.7M352.3 148.8l-1.7 1.7M353.5 149.2l-1.3 1.3"/>
</g>
<path d="M349.7 128.9v4.4" fill="none" stroke="#000" stroke-width=".43"/>
<g font-size="4.2">
<text x="149.6" y="18.7">160085 Dimensions</text>
<text x="339.8" y="18.7">Side View</text>
<text x="113.6" y="227">DO NOT SCALE OFF DRAWING</text>
</g>
<g font-size="3.9">
<text x="16.4" y="202.5">Configuration Details:</text>
<text x="112.7" y="204.2">Models Used:</text>
<text x="188.6" y="204.2">Door Sizes Used:</text>
</g>
<g font-size="3.5">
<text x="145.8" y="25">Overall Width w/ Trim: 24-3/8&quot;</text>
<text x="149.1" y="29.4">(Rough Opening: 22-1/8&quot;)</text>
<text x="251.7" y="203.2">ELEVATION: 160085 |</text>
<text x="291.7" y="203.2">MAILBOXES: 39 |</text>
<text x="16.4" y="215.8">2. Installation: Front-load, Recessed Mount</text>
<text x="16.4" y="211.4">1. Product Type: 1600 Horizontal</text>
<text x="112.7" y="213">(1) 160085</text>
<text x="187.6" y="213">(39) 1600 1x1 Compartment</text>
<text x="16.4" y="220.2">3. Finish: Anodized Aluminum</text>
<text x="187.6" y="217.4">(1) 1x1 Master</text>
<text x="251.7" y="216.2">PROJECT NAME: 1600 Series Mailbox</text>
<text x="361.3" y="216.2">DRAWN BY: FLORENCE</text>
<text x="16.4" y="224.6">4. Locks: Standard Cam Lock, 2 keys</text>
<text x="319.5" y="223.8">DATE: 01-15-2016</text>
<text x="367.3" y="223.8">P.O. NO:</text>
<text x="16.4" y="229">5. Door Id: tbd</text>
<text x="319.5" y="232.7">SCALE: NONE</text>
<text x="367.3" y="232.7">QUOTE NO:</text>
<text x="16.4" y="242.2">Matching standard snap-on trim included</text>
<text x="319.5" y="241.5">DRAWING NO. WEB-1932</text>
<text x="367.3" y="241.5">SHEET 1 OF 1</text>
</g>
<text font-size="3.3" x="160" y="188.2">160085</text>
</svg>
